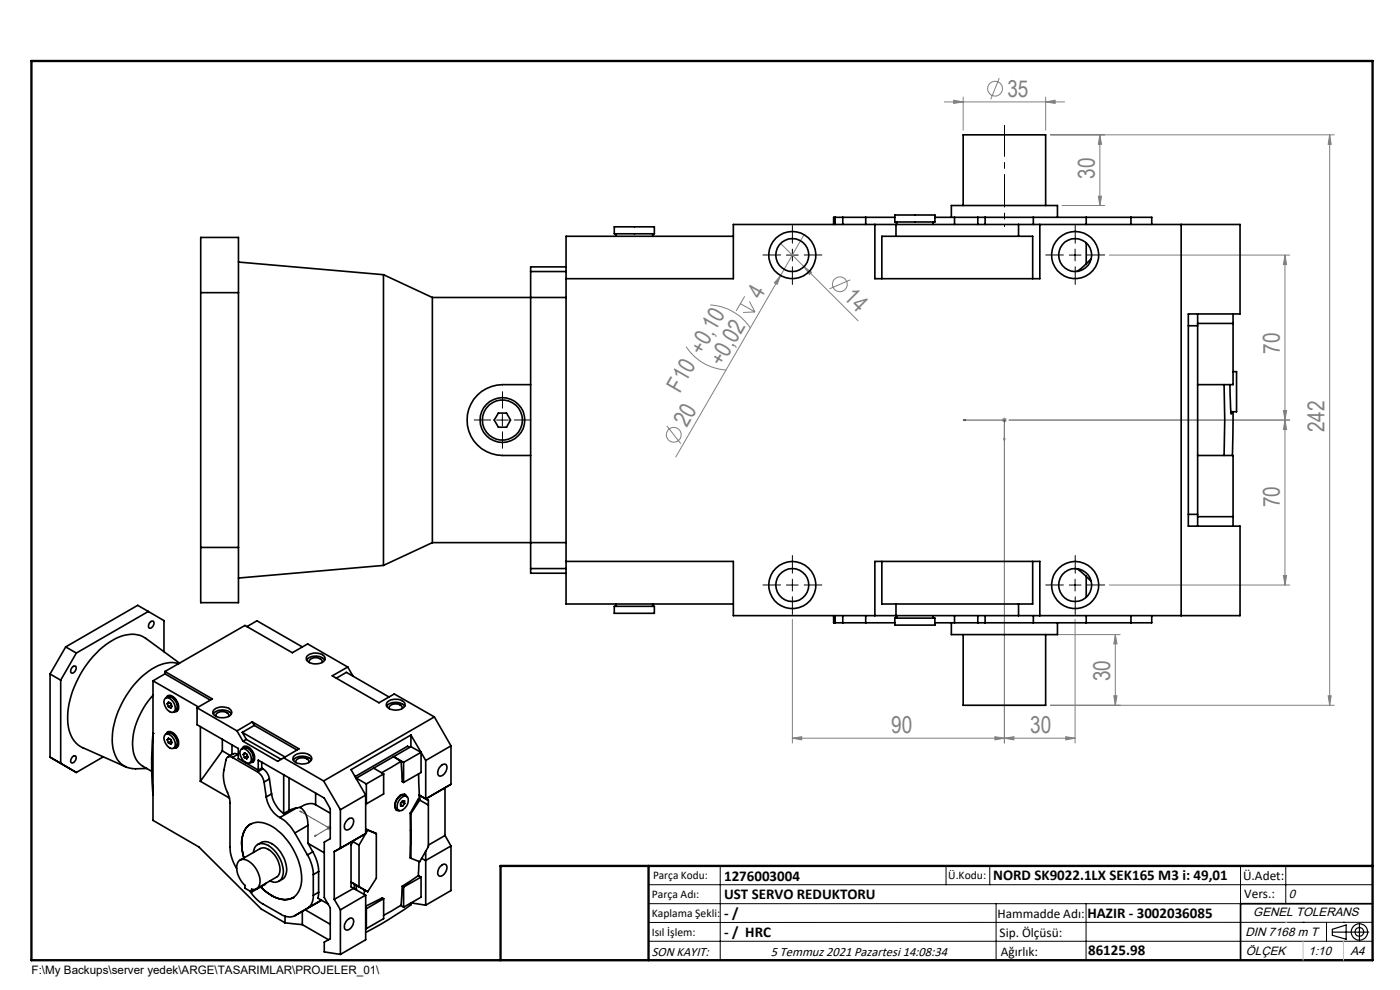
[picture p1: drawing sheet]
<svg xmlns="http://www.w3.org/2000/svg" width="297mm" height="210mm" viewBox="0 0 297 210" stroke-linecap="round" stroke-linejoin="round" font-family="sans-serif">
<g fill="none" stroke="#808080" stroke-width=".21">
<path d="M212 16.6l-1.8 4.5M200.3 21.6h25.5M202.3 21.3l2 .3-2 .3zM204.3 20.6v7M221.8 21.6l2-.3v.6zM221.8 20.6v7M222.8 28.6h60.3M233.3 28.6v15M233.3 28.6l.4 2h-.7zM282.1 28.6v121M282.1 28.6l.3 2h-.6zM165.6 58.4l-22.2 38.5"/>
<path d="M165.6 51.6l5 5M165.6 58.4l-.7 1.9-.6-.3zM170.6 49.8l-5 8.6M170.6 56.6l1.6 1.2-.5 .4zM170.6 56.6l11.4 11.4M180.4 59.4l-4.4 1.9M225.3 43.6h9.1M233 41.6h.7l-.4 2zM235.3 54.1h38.3M272.6 54.1v70M272.6 54.1l.3 2h-.6zM145.6 73.5a11 11 0 0 0 8.5 5"/>
<path d="M150.7 64.7a10.9 10.9 0 0 1 8.5 4.9M157.1 64.4l3.1 1.8M158 62.9l-1.8 3.1M159 64l1.2 2.2M160.2 66.2l-2.6 .1M141.5 90.3l2.9 3.8M212.6 89.1h1M212.7 88.8l.7 .7M213.1 90.1v67.5M213.1 88.6v1M213.4 88.8l-.7 .7M214.1 89.1h59.5"/>
<path d="M272.3 87.1h.6l-.3 2zM272.6 89.1l.3 2h-.6zM168.1 131.4v26.2M222.8 134.6h14.8M228.1 131.4v26.2M235.3 124.1h38.3M236.6 134.6v15M236.6 134.6l.4 2h-.7zM272.3 122.1h.6l-.3 2zM168.1 156.6l2-.3v.6zM168.1 156.6h60M211.1 156.3l2 .3-2 .3z"/>
<path d="M213.1 156.6l2-.3v.6zM222.8 149.6h60.3M226.1 156.3l2 .3-2 .3zM236.3 147.6h.7l-.4 2zM281.8 147.6h.6l-.3 2zM69.3 175.6h1M69.4 175.3l.7 .7M69.8 175.1v1M70.1 175.3l-.7 .7"/>
<circle cx="211.1" cy="18.8" r="1.56"/>
<circle cx="178.2" cy="60.3" r="1.57"/>
<circle cx="142.9" cy="92.2" r="1.58"/>
</g>
<g fill="none" stroke="#000" stroke-width=".25">
<path d="M282.6 197.7h7.8M282.6 197.1l3-.9v3l-3-.8zM288.4 195.8v3.8M106.2 203.7h185"/>
<circle cx="288.4" cy="197.7" r="1.74"/>
<circle cx="288.4" cy="197.7" r=".93"/>
</g>
<path d="M204.3 89.1l.5-.1v.2zM204.3 89.1h8.8v4.4M213 93.1h.2l-.1 .4zM63.6 172l6.2 3.6-3.1 1.8M63.6 172l.4 .2-.1 .1zM66.9 177.2l.2 .1-.4 .1z" fill="none" stroke="#00f" stroke-width=".21"/>
<path d="M213.1 48.1v-4.5" fill="none" stroke="#000" stroke-width=".21" stroke-dasharray="15.2 1.3 1.3 1.3" stroke-dashoffset="14.9"/>
<path d="M213.1 43.6v-17" fill="none" stroke="#000" stroke-width=".21" stroke-dasharray="15.2 1.3 1.3 1.3" stroke-dashoffset="8.6"/>
<g fill="none" stroke="#000" stroke-width=".21" stroke-dasharray="15.2 1.3 1.3 1.3">
<path d="M165.6 54.1h-3.7M168.1 56.6v3.7M168.1 51.6v-3.8M170.6 54.1h3.8M225.6 54.1h-3.7M228.1 56.6v3.7M228.1 51.6v-3.8M230.6 54.1h3.8M104.1 89.1h-3.5M106.6 91.6v3.5M106.6 86.6v-3.5M109.1 89.1h3.5"/>
<path d="M165.6 124.1h-3.7M168.1 126.6v3.7M168.1 121.6v-3.8M170.6 124.1h3.8M225.6 124.1h-3.7M228.1 126.6v3.7M228.1 121.6v-3.8M230.6 124.1h3.8"/>
</g>
<g fill="none" stroke="#000" stroke-width=".21">
<path d="M166.8 54.1h2.5M168.1 52.8v2.5M226.8 54.1h2.5M228.1 52.8v2.5M105.3 89.1h2.5M106.6 87.9v2.4M166.8 124.1h2.5M168.1 122.9v2.5M226.8 124.1h2.5M228.1 122.9v2.5M137.6 187.7h153.6M137.6 191.7h153.6"/>
<path d="M137.6 199.7h153.6M152.8 183.7v20M200.7 183.7v4M210 183.7v4M211.3 191.7v12M230.4 191.7v12M263.2 183.7v20M272.8 183.7v8M276.4 195.6h.1M281.4 195.6v4.1M285 195.6h.1M291.2 195.6l-153.6 .1"/>
</g>
<path d="M291.2 191.7h-28v12" fill="none" stroke="#000" stroke-width=".35"/>
<path d="M6.7 12.9h284.5v190.8h-284.5zM137.6 183.7v20M291.2 183.7h-185v20" fill="none" stroke="#000" stroke-width=".5"/>
<path d="M276.4 199.7v4M285 199.7v4" fill="none" stroke="#c0c0c0" stroke-width=".21"/>
<path d="M272.8 195.6h.1" fill="none" stroke="#c0c0c0" stroke-width=".25"/>
<g fill="#00f">
<path d="M213 93.1l.1 .4 .1-.4zM204.3 89.1l.5 .1v-.2z"/>
<path d="M66.9 177.2l-.2 .2 .4-.1zM63.6 172l.3 .3 .1-.1z"/>
</g>
<g fill="#808080">
<path d="M165.6 58.4l-.7 1.9-.6-.3z"/>
<path d="M170.6 56.6l1.6 1.2-.5 .4z"/>
<path d="M211.1 156.3l2 .3-2 .3zM168.1 156.6l2-.3v.6z"/>
<path d="M213.1 156.6l2-.3v.6zM226.1 156.3l2 .3-2 .3z"/>
<path d="M202.3 21.3l2 .3-2 .3zM221.8 21.6l2-.3v.6z"/>
<path d="M272.3 87.1h.6l-.3 2zM272.6 54.1l.3 2h-.6z"/>
<path d="M233 41.6h.7l-.4 2zM233.3 28.6l.4 2h-.7zM281.8 147.6h.6l-.3 2zM282.1 28.6l.3 2h-.6zM236.3 147.6h.7l-.4 2zM236.6 134.6l.4 2h-.7z"/>
<path d="M272.6 89.1l.3 2h-.6zM272.3 122.1h.6l-.3 2z"/>
</g>
<g fill="none" stroke="#000" stroke-width=".35">
<path d="M42.6 50.4h8v77.4h-8zM50.6 55.6l30.8 2.7M81.4 58.3v61.6M81.4 58.3l10.3 4.8M112.6 57.6v63M112.6 57.6h7.5M120.1 56.6h-7.5v1M120.1 59.1h35.5v-11.5h107.5v19h-11v45h11v19h-107.5v-11.5h-35.5M130.3 48.1h8.5v1.5h-8.5zM130.7 49.6v.5M138.5 49.6v.5M155.6 50.1h-35.5v78h35.5"/>
<path d="M177.2 46.1h-.4v1.5M177.2 46.1h1.6M177.2 46.1v1.5M178.8 46.1h4.9M178.8 46.1v1.5M183.7 46.1h6.1M183.7 46.1v1.5M185.6 47.6v11.5h35v-11.5M187.1 59.1v-9h32v9M189.8 45.6h8.5v1.5h-8.5zM190.1 47.6v2.5M190.2 47.1v.5"/>
<path d="M197.9 47.1v.5M198.3 46.1h4.2M201.8 46.1v-2.5h22.5v2.5M202.5 46.1h4.9M202.5 46.1v1.5M204.3 43.6v-15h17.5v15M207.4 46.1h1.6M207.4 46.1v1.5M209 46.1h10.2M209 46.1v1.5M216.1 47.6v2.5M219.2 46.1h11.2"/>
<path d="M219.2 46.1v1.5M230.4 56l-1.9 1.6M230.4 46.1h9.5M230.4 46.1v1.5M230.4 51.5v4.5M231.5 54.9l-1.1 1.1M239.9 46.1h4.4v1.5M239.9 46.1v1.5M250.6 47.6v83M42.6 62.1h8M91.7 63.1v52M91.7 63.1h28.4"/>
<path d="M252.1 69.1h2M254.1 66.6v45M254.1 68.6h7.5M261.6 78.8h.7v8.5h-1.2M261.6 66.6v15h-7.5M105.7 87.6h1.8l.8 1.5-.8 1.5h-1.8l-.9-1.5zM112.6 81.6h-6a7.5 7.5 0 0 0-7.5 7.5 7.5 7.5 0 0 0 7.5 7.5h6M254.1 96.6h7.5v15M259.7 81.6l.1 7.5-.1 7.5M260.9 81.6l.3 6.2 .1-.5M261.6 87.3l-.2 9.3M42.6 116.1h8"/>
<path d="M81.4 119.9l-30.8 2.7M91.7 115.1l-10.3 4.8M91.7 115.1h28.4M187.1 119.1v9h32v-9M252.1 109.1h2M254.1 109.6h7.5M13.9 137.2l2.3 1.3M13.9 137.2l-3.3 5.8M16.2 138.5l-3.3 5.8M31.5 129.7l-15.3 8.8M31.5 129.7l3.3 1.9v6.6M31.5 129.7l-2.3-1.3-15.3 8.8"/>
<path d="M31.9 131.9a.47 .47 0 0 1 .7-.1 .47 .47 0 0 1 0 .7l-.3 .5a.46 .46 0 0 1-.6 .3 .46 .46 0 0 1-.2-.7zM52.4 132.9l2.1-1.2 9.6 5.5M65.2 139.2a2.7 2.7 0 0 1 3.7 .2 1.26 1.26 0 0 1-1.4 1.4 2.25 2.25 0 0 1-2.5-1zM112.6 120.6v1h7.5M112.6 120.6h7.5M130.3 128.6h8.5v1.5h-8.5zM130.7 128.1v.5M138.5 128.1v.5M176.8 130.6v1.5h.4M177.2 132.1h1.6M177.2 130.6v1.5M178.8 132.1h4.9"/>
<path d="M178.8 130.6v1.5M183.7 132.1h6.1M183.7 130.6v1.5M185.6 130.6v-11.5h35v11.5M189.8 131.1h8.5v1.5h-8.5zM190.1 128.1v2.5M190.2 130.6v.5M197.9 130.6v.5M198.3 132.1h4.2M201.8 132.1v2.5h22.5v-2.5M202.5 132.1h4.9M202.5 130.6v1.5"/>
<path d="M204.3 134.6v15h17.5v-15M207.4 132.1h1.6M207.4 130.6v1.5M209 132.1h10.2M209 130.6v1.5M216.1 128.1v2.5M219.2 132.1h11.2M219.2 130.6v1.5M228.5 120.6l1.9 1.7M230.4 132.1h9.5M230.4 122.3l1.1 1M230.4 122.3v4.4"/>
<path d="M230.4 130.6v1.5M239.9 130.6v1.5M244.3 130.6v1.5h-4.4M10.6 143l2.3 1.3M10.6 143v17.6M12.9 144.3v17.6l-2.3-1.3M15.2 141.6a.49 .49 0 0 1 .7-.3 .49 .49 0 0 1 .2 .8l-.3 .4a.46 .46 0 0 1-.6 .3 .46 .46 0 0 1-.2-.7zM32.5 155.6a74.6 74.6 0 0 0 0 13M32.5 147.5a15.4 15.4 0 0 0-4.3 11.6 4.5 4.5 0 0 0 2.1 3.4l1.9 1.1M32.5 155.6h.1M32.5 144.4v29.6l9.7 5.7 13.2 13.1 5.1 2.9M32.5 144.4l9.6 5.6"/>
<path d="M35 148.3a1.12 1.12 0 0 1 1.7 .5 1.77 1.77 0 0 1 .2 2.2 1.83 1.83 0 0 1-2-1.7l-.1-.6zM35 142.4l10 5.9-3.2 1.8M35 142.9l9.6 5.6M35 142.9l-2.5 1.5M35 142.4v.5M35.1 155.8a1.64 1.64 0 0 1 1.9 1.4l.1 .3a.86 .86 0 0 1-.2 1.2 .86 .86 0 0 1-1.2-.2 2.03 2.03 0 0 1-.6-2.7zM35.1 148.1a1.25 1.25 0 0 1 2 .5 1.63 1.63 0 0 1 .2 2.2l-.5 .2M35.1 155.7a1.4 1.4 0 0 1 2.2 .9 1.34 1.34 0 0 1-.5 2.1M35.3 148a.88 .88 0 0 1 1.5-.1 2.34 2.34 0 0 1 .9 2.8l-.7 .2M35.3 155.7a.88 .88 0 0 1 1.5-.2 2.37 2.37 0 0 1 .9 2.9l-.7 .2M35.5 149.3l.2-.4 .5 .3 .3 .7-.3 .3-.5-.3M35.5 149.3l.2 .6"/>
<path d="M35.5 156.9l.2-.3 .5 .3 .3 .6-.3 .4-.5-.3M35.5 156.9l.2 .7M35.6 147.6l-.3 .3M35.6 155.2l-.3 .4M35.9 149l-.4 .3M35.9 156.7l-.4 .2M36.1 147.8a2.01 2.01 0 0 1 1.5 2.6M36.1 155.5a1.98 1.98 0 0 1 1.5 2.6M36.4 149.5l-.7 .4M36.4 157.2l-.7 .4M37.5 150.8l-.5 .1M37.5 158.5l-.5 .1"/>
<path d="M37.9 140.8a7.2 7.2 0 0 0-6.4 1.6 19.4 19.4 0 0 0-7.7 15 5.7 5.7 0 0 0 3.2 5.4l1.7 .3 2.5-.1M38.1 140.7l-7.2-5.3a6.3 6.3 0 0 0-7.1 .4 20.7 20.7 0 0 0-9.4 16.8 6 6 0 0 0 3.2 6l9.1 4.1M41.8 150.1v3.6l8.8 5.1v2.1l4.2 2.5M41.8 150.1l8.5 4.9M42.5 154.1v11.6M45.3 151.4a2.57 2.57 0 0 1 3.8 0M45.4 150.6a2.8 2.8 0 0 1 3.6 .1 1.02 1.02 0 0 1-1 1.4 2.35 2.35 0 0 1-2.8-.9zM45.8 152a1.27 1.27 0 0 1 1.8-1l.8 .3 .1 .7M47.2 159.3l1.7 1M47.2 156.8v2.5M47.2 159.3l-4.7 6.4M49.2 158v2"/>
<path d="M50.3 155l1.2 2.2M51.1 159a1.16 1.16 0 0 1 1.7 .6 1.72 1.72 0 0 1 .2 2.2 1.76 1.76 0 0 1-2-1.7l-.1-.6zM51.3 158.8a1.41 1.41 0 0 1 2.1 .9 1.37 1.37 0 0 1-.4 2.1M51.4 158.8a.88 .88 0 0 1 1.6-.2 2.37 2.37 0 0 1 .8 2.9l-.7 .2M51.4 155.4l9.1 5.2M51.4 155.4l.8 1.4M51.8 158.4l-.3 .3M52 159.8l-.4 .2M52.2 158.6a1.98 1.98 0 0 1 1.5 2.6M52.2 156.8l7.4 4.3M52.2 156.8l-.7 .4M53.5 153.1l9.9 5.7-4.5 2.7-7.4-4.3"/>
<path d="M53.5 153.1l-3.2 1.9M53.5 153.1l.4 .8M53.9 153.9l9.1 5.2M53.9 153.9l-2.5 1.5M65.1 140a2.61 2.61 0 0 1 3.8 0M65.6 140.5a.98 .98 0 0 1 1.2-1 1.18 1.18 0 0 1 1.5 1M71.4 143.9l2.1-1.3 9 5.2M73.8 141.5l-8.5-4.9-3.3 1.9-10-5.8-17 9.7M73.8 141.5l-3.3 1.9 9.9 5.7 3.2-1.9 8.5 4.9M73.8 141.5l1.1 1.9M82 149.8a2.61 2.61 0 0 1 3.9 0M82.1 149a2.74 2.74 0 0 1 3.8 .2 1.3 1.3 0 0 1-1.4 1.4 2.25 2.25 0 0 1-2.5-1z"/>
<path d="M82.6 150.3a.97 .97 0 0 1 1.2-1 1.18 1.18 0 0 1 1.5 1M86.9 158.5l-.4-.2-11.2 6.4M87.2 155.9l2.1 3.7M87.2 155.9l-12.7 7.4 3.1 5.4M87.2 155.9v2.5M87.2 158.4l-7.9 4.5M87.2 158.4l2.1 1.2M89.3 159.6l1 1.7M89.3 159.6v4.3l-3.7 2.1M89.3 159.6l-3.7 2.1M92.1 152.1l-23.4 13.6M92.1 152.1l3.6 6.1"/>
<path d="M95.7 158.2l-5.4 3.1M95.7 158.2v8.2M10.6 160.6l5.6 3.3M13.9 162.6l2.3 1.3M15.4 160.5a.46 .46 0 0 1 .7-.1 .46 .46 0 0 1 0 .7l-.3 .4a.46 .46 0 0 1-.6 .3 .46 .46 0 0 1-.2-.7zM21.9 160.5l-5.7 3.4M42.5 165.7l6.2 3.6M49.3 160.7a.83 .83 0 0 0-1.4 .5 10.4 10.4 0 0 0-.5 3.9l.2 1.1 1 2.7 .2 1.1v9.7a8.9 8.9 0 0 0 1.4 4.5M49.3 160.7l5.3 3.1M50.4 160l-.8-.1-1.3 .7M50.4 160l-1.1 .7M50.4 160l.2 .1"/>
<path d="M51.6 160l.3-.3 .5 .3 .2 .6-.2 .4-.5-.3M51.6 160l.3 .7M52.5 160.3l-.6 .4M53.1 174.8h.1M53.1 174.8a5 5 0 0 0-1.8 5.3l.5 1.9a6.7 6.7 0 0 1 .7-6.7 4 4 0 0 1 4.9-.2 13.8 13.8 0 0 1 6.5 12.3 3.6 3.6 0 0 1-5.2 3.1l-1.1-.5M53.7 161.6l-.5 .1M54.6 163.8a3.1 3.1 0 0 1 1.4 2.1M54.7 179.1a2.64 2.64 0 0 1 3.7 .4 6.4 6.4 0 0 1 2.2 6l-.1 .3a2.2 2.2 0 0 1-1.3 1.1M54.8 163.4v-2.2l14 8.1 1.3 2.2v6.4l-1.3 .7v11.8l1.3 2.2v6.5l-1.3 .7v2.1l3.4 .6M55.5 162.9l.3 .2M55.5 161.6v1.3M55.5 162.9l-.7 .5"/>
<path d="M55.8 163.1a3.1 3.1 0 0 1 1.3 2.1M55.8 163.1l-1.2 .7M56 165.9l.5 3.1M56.5 169a6.1 6.1 0 0 0 2.9 4.4M57.1 165.2l.5 3.2M57.1 165.2l-1.1 .7M57.6 168.4a6.4 6.4 0 0 0 2.6 4.2M57.6 168.4l-1.1 .6M59.4 173.4a9.3 9.3 0 0 1 3.1 3.3M60.2 160.8l8.5 4.9M60.2 164.4v8.2M61.3 171.9l-1.1 .7"/>
<path d="M61.3 165v6.9M62.2 161.2a2.57 2.57 0 0 1 3.8 0M62.3 160.4a2.7 2.7 0 0 1 3.8 .2 1.3 1.3 0 0 1-1.4 1.4 2.25 2.25 0 0 1-2.5-1zM62.5 176.7l2.7 4.7M62.8 161.7a.93 .93 0 0 1 1.2-.9 1.18 1.18 0 0 1 1.5 .9M62.9 171.4l-1.6 .5M62.9 171.4l-3.5 2M63.7 171.3a4.3 4.3 0 0 1 1.6 3.8M63.7 171.3l-.8 .1M65.3 178.9l3.5 2M65.3 175.1v3.8M65.3 178.9l1.1 1.8"/>
<path d="M65.3 175.1l-2.8 1.6M67 170.7a3.2 3.2 0 0 0-3.3 .6M67 170.7l3.1 1.8M67 168.3v2.4M68.7 165.7l3.5 6.1M72.2 171.8v8.1M72.2 179.9l-1.3 .7M73.8 173.8a.69 .69 0 0 1 .9-.2 .69 .69 0 0 1 .3 .9 1.48 1.48 0 0 1-1.7 1.5 1.6 1.6 0 0 1 .5-2.2zM74.9 178.5l1.3 .8M75.5 165l.1 .1M75.6 165.1v.1M75.6 165.1l2.1 1.2"/>
<path d="M76.2 179.3v8.8l1.8 1.1M77.6 168.7l-5.4 3.1M77.6 168.7v8.1l-5.4 3.1M77.6 170.5h.1M77.7 175.9l2.1 .9M77.7 175.9l-.1 .2M77.7 175.9l.3 .2M77.7 166.3v4.2M78 176.1l-1.8 3.2M78 176.1l1.8 .7M79.3 162.9l2.1 1.3M79.3 162.9l-3.7 2.2"/>
<path d="M79.8 176.8v9.5l-1.8 2.9M81.4 164.2v4.2l-3.7 2.1M81.4 164.2l-3.7 2.1M83.7 171.1l.2 .2M84 171.8h.3M85 170.7l.4 .3M85.1 161.5l-4.2 2.4M85.1 161.5l.2 4.3 .3 .2M85.1 161.5l-1.6-1 2.1 1.2M85.2 169.2a.85 .85 0 0 1 1.1-.2 .85 .85 0 0 1 .3 1.2 2.1 2.1 0 0 1-1.9 1.7 1.33 1.33 0 0 1-.2-1.9zM85.2 170.1l.6 .4M85.4 168.7l-.6 .1"/>
<path d="M85.6 161.7v4.3M85.8 168.5l.2 .3M85.8 170.5v-.6h-.4l-.4 .5v.5l.4 .1M85.8 170.5l-.4 .5M86.3 169l-.2-.3a1.13 1.13 0 0 0-1.6 .4 1.87 1.87 0 0 0-.2 2.8h.5M86.3 168.9a1.24 1.24 0 0 0-2 .6 1.63 1.63 0 0 0-.2 2.2l.5 .2M87 172.5v9.5l.2 .1M87 172.5l.2 .1M87.2 172.6v9.5M88.8 164.1l.2 5.6M89 168.7h-.1l1.4 .8M89 168.7v1"/>
<path d="M89 169.7l-.3-.2-1.7 3M89 169.7l-1.8 2.9M89 169.7l1.9 1.1M89 168.7l1.9 1.1M90.3 169.5h.1M90.3 161.3v8.2M90.3 169.5l.6 .3M90.9 169.8v9.8l-1.9 3.2-1.8-.7M93.6 162.4a.67 .67 0 0 1 .9-.3 .67 .67 0 0 1 .3 .9 1.48 1.48 0 0 1-1.7 1.5 1.68 1.68 0 0 1 .5-2.1zM94.4 177.2l-3.5 2.1M94.4 177.2l1.3 2.2M95.7 179.4v9.5l-5.4 3.1"/>
<path d="M95.7 166.4l-5.4 3.1M95.7 166.4l-1.3 .7v10.1M95.7 179.4l-5.4 3.1M50.6 182.7a1.67 1.67 0 0 1 2.4 .2 5.2 5.2 0 0 1 2.1 4.7l-.2 .4a1.24 1.24 0 0 1-1.5 .6v.6l-1.4-.8v-.6a4.4 4.4 0 0 1-1.4-5.1zM50.9 182.4l4.3-2.4a2.69 2.69 0 0 1 3.1 1.4 4.2 4.2 0 0 1 .7 4.4l-4.6 2.7M53 189a8.9 8.9 0 0 0 2.7 2.7l3.8 2.2a3.1 3.1 0 0 0 3 .3l5.7-3.2-3 1.7a2.99 2.99 0 0 0 1.3-2.8M53.8 180.8a1.81 1.81 0 0 1 2.7-1.6 6.4 6.4 0 0 1 3.4 6.7 1.8 1.8 0 0 1-2.6 1M55.3 188.1l1.2 1.1 1.1 .8M56.2 187.6l-2.8 1.6M56.2 187.5v.1M56.5 187.3l-.3 .3M57.6 190a4.6 4.6 0 0 0 4.5 .4"/>
<path d="M60.5 195.7l3.6 .4M60.5 194.3v1.4M62.1 190.4h.1M64.1 196.1l5.6 3.2M64.1 193.3v2.8M64.7 193l5.4 3.1M65.2 181.4a8.6 8.6 0 0 1 1.3 4.1M66.4 180.7a8.6 8.6 0 0 1 1.2 4.2M66.4 180.7l-1.2 .7M66.5 185.5v4.4M67.6 189.3l-.1 1.2 2.1 1.3M67.6 184.9v4.4"/>
<path d="M67.6 184.9l-1.1 .6M67.6 189.3l-1.1 .6M70.9 180.6v10.2M70.9 190.8l1.3 2.2M70.9 180.6l4.1-2.3-.5 .9v8.9l.5 .3M72.2 193v9.5M73.6 195.2a.72 .72 0 0 1 .8-.5 .72 .72 0 0 1 .6 .7 1.75 1.75 0 0 1-1.6 1.9 1.34 1.34 0 0 1 .2-2.1zM75 188.4l-4.1 2.4M75 188.4l2.5 1.5M75.2 187.5v1M75.6 188.8v-1l-1.1-.7 2.8 1.7M77.3 188.8v1"/>
<path d="M77.3 188.8l.7 .4M77.5 189.9l.1 9.4-5.4 3.2M77.5 189.9l-5.3 3.1M77.6 192.7h.1M77.6 196.9l.1 .1M77.7 192.7v4.3M81.4 190.6l-.3-.1-3.5 1.7M81.4 190.6v4.3l-3.7 2.1M81.4 190.6l-3.7 2.1M85 192.1l.6 .3M85.3 188l-.2 4-3.7 2.2M85.3 188l.3 .2"/>
<path d="M85.6 188.2v4.2M87.2 191.5h.1M87.2 191.5v.4l-1.6 1.1-4.8 3-3.2 1.8M87.2 191.5l3.1 .5M88.8 185.7l-3.5 2.3M88.8 185.7l.5 .3M88.9 182.7l-.1 3M89.3 186v4.3l-3.7 2.1M89.3 186l-3.7 2.2M89.4 182.1l.9 .5M90.3 180.5v11.5M93.4 183.8l.2-.2a.67 .67 0 0 1 .9-.2 .67 .67 0 0 1 .3 .9 1.7 1.7 0 0 1-1.6 1.5 1.34 1.34 0 0 1 .2-2z"/>
<circle cx="168.1" cy="54.1" r="5"/>
<circle cx="168.1" cy="54.1" r="3.5"/>
<circle cx="228.1" cy="54.1" r="5"/>
<circle cx="228.1" cy="54.1" r="3.5"/>
<circle cx="106.6" cy="89.1" r="4.8"/>
<circle cx="106.6" cy="89.1" r="4.2"/>
<circle cx="168.1" cy="124.1" r="5"/>
<circle cx="168.1" cy="124.1" r="3.5"/>
<circle cx="228.1" cy="124.1" r="5"/>
<circle cx="228.1" cy="124.1" r="3.5"/>
</g>
<g font-size="4.9" fill="#808080">
<text x="213.7" y="20.5">35</text>
<text x="232.2" y="37.9" transform="rotate(-90 232.2 37.9)">30</text>
<text x="161.4" y="63.7" transform="rotate(-60 161.4 63.7)">4</text>
<text x="178.8" y="63.3" transform="rotate(45 178.8 63.3)">14</text>
<text x="153.2" y="77.9" transform="rotate(-60 153.2 77.9)">+0,02</text>
<text x="271.5" y="75" transform="rotate(-90 271.5 75)">70</text>
<text x="144.2" y="83.5" transform="rotate(-60 144.2 83.5)">F10 +0,10</text>
<text x="145.7" y="90.8" transform="rotate(-60 145.7 90.8)">20</text>
<text x="281" y="91.7" transform="rotate(-90 281 91.7)">242</text>
<text x="271.5" y="107.6" transform="rotate(-90 271.5 107.6)">70</text>
<text x="235.5" y="144.5" transform="rotate(-90 235.5 144.5)">30</text>
<text x="189" y="155.5">90</text>
<text x="218.5" y="155.5">30</text>
</g>
<g font-size="3.2">
<text x="153.6" y="186.8">1276003004</text>
<text x="153.6" y="190.8">UST SERVO REDUKTORU</text>
<text x="210.7" y="186.6">NORD SK9022.1LX SEK165 M3 i: 49,01</text>
<text x="153.6" y="194.8">- /</text>
<text x="230.7" y="194.8">HAZIR - 3002036085</text>
<text x="153.6" y="198.8">- / HRC</text>
<text x="230.8" y="202.6">86125.98</text>
</g>
<g font-size="2.8">
<text x="263.7" y="186.7">Ü.Adet:</text>
<text x="263.9" y="190.5">Vers.:</text>
<text x="211.6" y="194.8">Hammadde Adı:</text>
<text x="138.3" y="202.8">SON KAYIT:</text>
<text x="163.5" y="202.8">5 Temmuz 2021 Pazartesi 14:08:34</text>
<text x="212.1" y="198.7">Sip. Ölçüsü:</text>
<text x="212.3" y="202.7">Ağırlık:</text>
</g>
<g font-size="2.6">
<text x="273.4" y="190.4">0</text>
<text x="265.9" y="194.4">GENEL TOLERANS</text>
<text x="264.2" y="198.5">DIN 7168 m T</text>
<text x="264.3" y="202.6">ÖLÇEK</text>
<text x="277.6" y="202.6">1:10</text>
<text x="286.5" y="202.6">A4</text>
</g>
<g font-size="2.5">
<text x="138.3" y="190.5">Parça Adı:</text>
<text x="138.5" y="186.5">Parça Kodu:</text>
<text x="201.2" y="186.5">Ü.Kodu:</text>
<text x="138.3" y="194.5">Kaplama Şekli:</text>
<text x="138.3" y="198.6">Isıl İşlem:</text>
<text x="6.7" y="206.7">F:\My Backups\server yedek\ARGE\TASARIMLAR\PROJELER_01\</text>
</g>
</svg>
